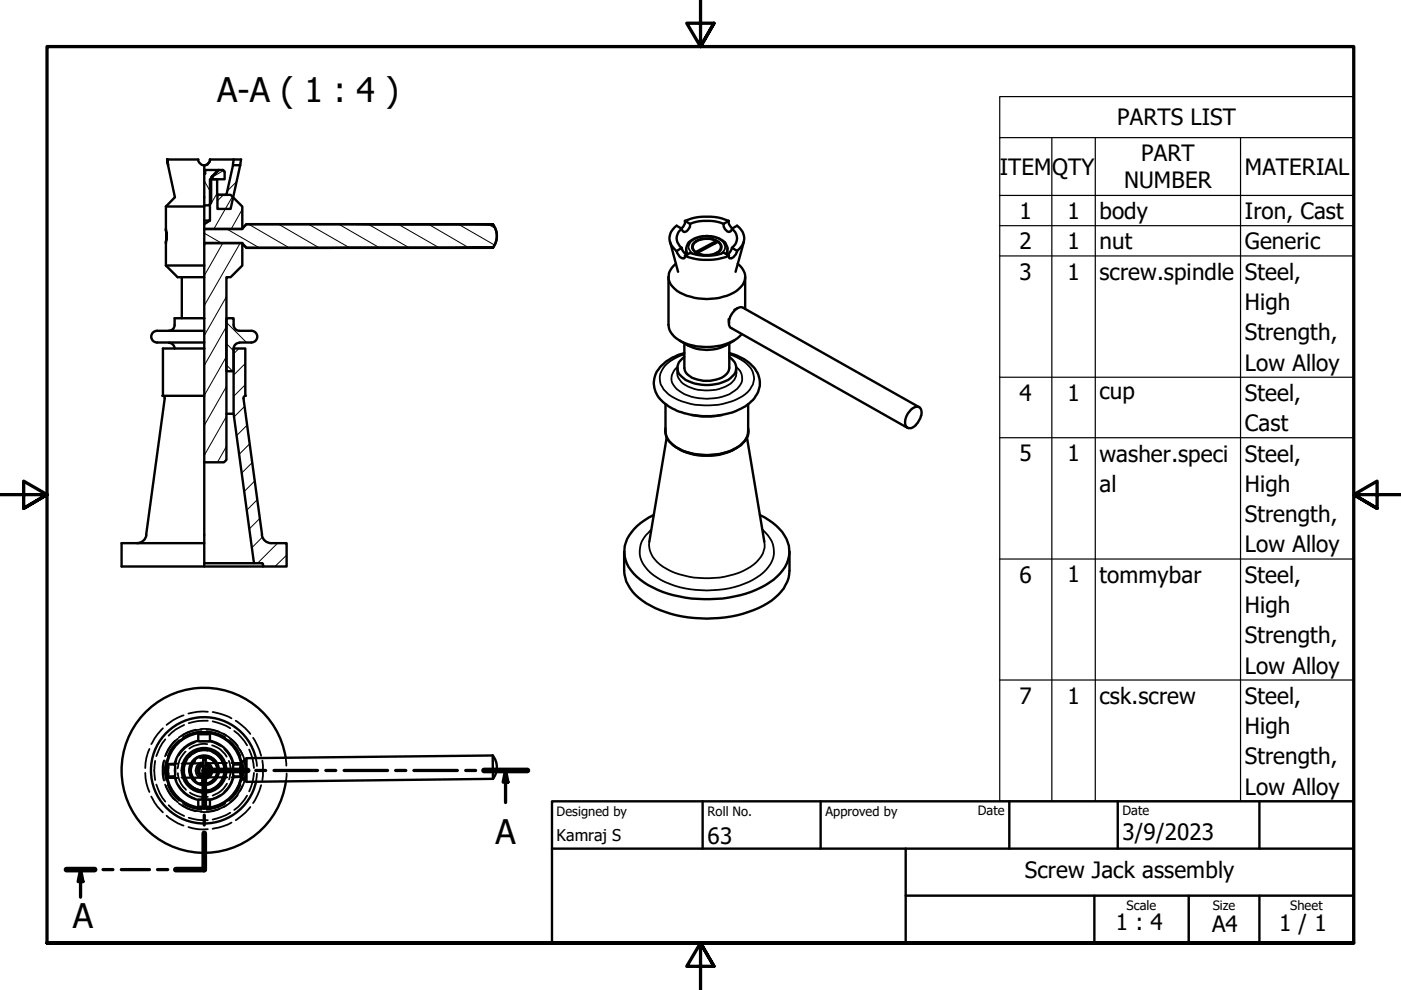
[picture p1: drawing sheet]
<svg xmlns="http://www.w3.org/2000/svg" width="297mm" height="210mm" viewBox="0 0 297 210" stroke-linecap="round" stroke-linejoin="round" font-family="sans-serif">
<!-- layer: Hatch (ISO) -->
<g fill="none" stroke="#000" stroke-width=".21">
<path d="M43.3 38.3l1.5 2.6M45.6 36l.2 .5M47.4 36.2l-2.3 1.3M50.2 38.5l-2 2M43.3 49.4l3.6 2.1M43.6 51.5l-.3 .6M46 41l-1.5 2.5M47.2 51.5l-3.9 7M47.4 41.3l-1.3 1.3M48.1 48.5l6.9 4M48.9 44.2v.1M49.3 41.7l-4 6.8"/>
<path d="M50.9 51.5l-7.6 13.3M51.4 44.4l-2.4 4.1M52.7 47.5l8.6 5M59.1 47.5l8.6 5M65.4 47.5l8.6 5M71.8 47.5l8.6 5M78.2 47.6l8.5 4.9M84.5 47.6l8.5 4.9M90.9 47.6l8.4 4.9M97.3 47.6l7.5 4.3M103.7 47.7l1.2 .7M48 77.4l1.3 1.3"/>
<path d="M48 72.9l1.5 1.5M48 68.4l4.3 4.2M48 62.9l-4.7 8.3M48 69.3l-4.7 8.2M48 75.6l-4.7 8.3M50.7 73.9l-1.2 1.1M52 77.1l-2.5 2.4M48 82l-4.7 8.2M48 88.3l-4.7 8.3M48 94.7l-1.9 3.3M51.8 86.2l-2.2 2.2M52 81.6l-2.5 2.4"/>
<path d="M52.4 90.1l-2.2 2.3M52.9 94.1l-2.2 2.3M53.5 98.1l-2.3 2.2M54 102l-2.2 2.2M54.5 106l-2.2 2.2M55.1 110l-2.3 2.2M55.7 113.8l-2.3 2.3M58.9 115.2l-4.3 4.2M60.8 117.7l-2.5 2.4"/>
</g>
<!-- layer: Hidden (ISO) -->
<g fill="none" stroke="#000" stroke-width=".38">
<path d="M31.7 158.8a9.6 9.6 0 0 0-.9 4M34.5 154.4a12.6 12.6 0 0 0-2.4 3.4M35.1 156.8a10.4 10.4 0 0 0-2 3.5M37.1 157a8 8 0 0 0-2.1 3.4M37.7 156.6a8.3 8.3 0 0 0-2.5 3.5M38 156.9l-.1 .1a7.9 7.9 0 0 0-2.3 3.3M38.9 151.7h-.2a11 11 0 0 0-3.4 2M39.1 153.7a8.9 8.9 0 0 0-3.3 2.3M39.4 159.4h-.2a5.5 5.5 0 0 0-1.5 3.5M41.3 157.4a6.3 6.3 0 0 0-3.4 2.8M41.5 154.7a8.4 8.4 0 0 0-3.6 1.7M42.4 157.2l.5-.1a5.7 5.7 0 0 1 3.8 1.1"/>
<path d="M42.5 154.6a8.2 8.2 0 0 1 4 .6M42.7 154.7h-.1a7.9 7.9 0 0 0-4 1.3M42.7 155a9.4 9.4 0 0 0-3.9 1.3M43.8 154.7a7.4 7.4 0 0 1 4.1 1.3M43.8 155a9.4 9.4 0 0 1 4 1.3M43.9 157.8a5.8 5.8 0 0 0-3.8 .9M44 159.2a4.1 4.1 0 0 0-3.9 1.3M44.1 150.9a10.9 10.9 0 0 0-4.2 .4M44.1 152.8a10.7 10.7 0 0 0-4.1 .5M45 158a5.1 5.1 0 0 1 3.1 2.4M45 159.5a4.2 4.2 0 0 1 2.5 3.3M45.1 151h.1a12.9 12.9 0 0 1 3.9 1.3"/>
<path d="M45.1 152.9a12.8 12.8 0 0 1 3.7 1.5M47.4 155.5l1.7 1.3 1.3 1.4M47.6 158.8a5.8 5.8 0 0 1 1.9 4M48.6 156.9v.1a7.9 7.9 0 0 1 2.4 3.3M48.8 156.6a8 8 0 0 1 2.6 3.5M49.7 155a10.4 10.4 0 0 1 2.7 3M50 152.8l2 1.6 1.1 1.2M50.9 159a7.3 7.3 0 0 1 1.2 3.8M52.8 158.9a10.4 10.4 0 0 1 1 3.9M53.7 156.4l.8 1.6 .9 2.2M30.8 163.9a9.6 9.6 0 0 0 .9 4M32.1 168.9a10.5 10.5 0 0 0 2.4 3.3"/>
<path d="M32.9 161.3a10.9 10.9 0 0 0 0 4.1M33.1 166.3a9.9 9.9 0 0 0 2 3.7M34.7 161.4v.1a9.6 9.6 0 0 0 0 3.8M34.8 161.2l-.1 .3a9.2 9.2 0 0 0 .1 4M35 166.3a8 8 0 0 0 2.1 3.3M35.2 166.6l.1 .4a8.9 8.9 0 0 0 2.4 3.1M35.2 161.3v.3a6.7 6.7 0 0 0 0 3.9M35.3 172.9l2.4 1.6 1.2 .5M35.3 164.9h2.5M35.6 166.4a8 8 0 0 0 2.4 3.4M35.8 170.7a8.9 8.9 0 0 0 3.3 2.3M35.8 162v.9"/>
<path d="M35.8 163.9v1M37.4 161.1a6.7 6.7 0 0 0 0 4.5M37.7 163.9a5.3 5.3 0 0 0 1.7 3.6M37.8 161.9l-2.5 .1M37.9 166.5a6.3 6.3 0 0 0 3.4 2.8M37.9 170.3l.2 .2a7.9 7.9 0 0 0 3.4 1.5M38.5 164.9h4.5M38.6 170.7a7.8 7.8 0 0 0 4.1 1.4M38.8 170.3a7.6 7.6 0 0 0 3.9 1.4M39.6 161.3a4.4 4.4 0 0 0 0 4.2M39.9 175.4a9.4 9.4 0 0 0 4.2 .4M40 173.4a10.7 10.7 0 0 0 4.1 .5"/>
<path d="M40.2 166.3a4.3 4.3 0 0 0 3.9 1.2M40.3 168.1l.2 .1a5.6 5.6 0 0 0 3.6 .7M41.4 161.3a2.7 2.7 0 0 0 .1 4.1M41.4 161.3a2.78 2.78 0 0 0 0 4.2M42.4 160.8a2.71 2.71 0 0 1 3.6 2M42.4 160.7a2.78 2.78 0 0 1 3.6 2.1M42.7 161.6a1.81 1.81 0 0 0-1.2 1.8 1.81 1.81 0 0 0 1.2 1.7M42.9 162.2a1.28 1.28 0 0 0-.9 1.2 1.28 1.28 0 0 0 .9 1.2M42.9 161.9a1.51 1.51 0 0 0-1.1 1.4 1.51 1.51 0 0 0 .9 1.5M43 161.8l-4.5 .1M43.6 162.2a1.27 1.27 0 0 1 .9 1.1 1.27 1.27 0 0 1-.8 1.3M43.8 161.6a1.8 1.8 0 0 1 1.3 1.7 1.8 1.8 0 0 1-1.2 1.8"/>
<path d="M43.8 162a1.51 1.51 0 0 1 1 1.4 1.51 1.51 0 0 1-1.1 1.4M43.8 164.8h4.4M44.1 162.8a1.01 1.01 0 0 0-1.4-.2 1.01 1.01 0 0 0-.1 1.5 1.01 1.01 0 0 0 1.5-.1M46 163.9a2.7 2.7 0 0 1-3.5 2.1M46 163.9a2.78 2.78 0 0 1-3.6 2.1M46.5 171.5a7.8 7.8 0 0 1-4 .6M46.7 168.6h-.1a5.6 5.6 0 0 1-4.2 .9M47.5 163.9l-.1 .3a4.1 4.1 0 0 1-2.3 3M47.8 170.3a7.6 7.6 0 0 1-4 1.4M47.9 170.7v.1a8.2 8.2 0 0 1-4.1 1.3M48.1 166.2a5.4 5.4 0 0 1-3 2.5M48.1 161.8h-4.3"/>
<path d="M48.5 161.3a5.7 5.7 0 0 1 .1 4M48.8 172.3a12.8 12.8 0 0 1-3.7 1.5M49.1 174.4a12.2 12.2 0 0 1-4 1.3M49.1 161.8h2.1v1M49.5 163.9v.2a5.9 5.9 0 0 1-1.9 3.8M50.4 168.6l-1.3 1.3-1.7 1.3M51 166.4a8 8 0 0 1-2.4 3.4M51.2 163.7l.1 1.1h-2.2M51.3 161.3l.1 .3a7.6 7.6 0 0 1-.1 3.9M51.4 166.6l-.3 .8a7.3 7.3 0 0 1-2.3 2.7M51.8 161.2a8.9 8.9 0 0 1 0 4.3M52.1 163.9v.3a7.5 7.5 0 0 1-1.2 3.5"/>
<path d="M52.4 168.7a10.4 10.4 0 0 1-2.7 3M53.1 171.1l-1.1 1.2-2 1.6M53.8 163.9a10.4 10.4 0 0 1-1 3.9M54.2 160.8l.3 1.6M54.5 164.1l-.2 1.6M55.4 166.5l-.9 2.2-.8 1.6M55.6 161.3l.2 1-.2 3.2M60.6 160.7l.1 1.6M60.8 164l-.2 1.6"/>
</g>
<!-- layer: Visible (ISO) -->
<g fill="none" stroke="#000" stroke-width=".51">
<path d="M35.4 33.8h6.6a1.31 1.31 0 0 0 1.3 1.2M35.4 33.8l.2 1.2zM35.6 35l1.5 6.8-1.9 2M43.3 35v32.5M43.3 36.8h.2v-.8h2.8l-1.5 1.6v5.4l-.5 .5h-1M43.3 36h.2M45 37.4h.1M46.3 36h.1M47.6 36.5l-.2-.4-1-.1-1.3 1.4v.6h2.5v-1.5M49.4 35h1.5l-2 9.3h-2.8v-3h1.9zM49.5 33.8l-.1 1.2M49.5 33.8h-5a1.31 1.31 0 0 1-1.2 1.2"/>
<path d="M49.5 33.8h1.6l-.2 1.2M35.2 48.5l.1 .9-.1 2.1 .1-1.5zM35.2 56.3h8.1M35.2 56.3l2.5 2.5h5.6M35.2 43.8h8.1M35.2 43.8v4.7M35.2 51.5v4.8M38.5 58.8v8.7M43.3 46.8h1.2v-8.8h1.5v3.3h2.9l2.5 2.5v4.7h-8.1h7.9l1.1-1 52.2 .2v-.2h-52.2l-.9 .9M44.5 46.8l-1.2 .7M51.4 51.7l.9 .8h52.2v-.1l-52.2 .1-1.1-1h-7.9h8.1v4.8l-2.5 2.5h-.9v38.7l-.5 .5h-4.2M104.5 47.6a4 4 0 0 1 0 4.9"/>
<path d="M141.7 58.7v10.2a4.5 4.5 0 0 0 2.9 3.6 12.7 12.7 0 0 0 11.7-.8l1-.9M142 51.2l1.8 6.4M143.3 55.9a3.2 3.2 0 0 0-.2 5.3 12 12 0 0 0 11.8 1.2 4.5 4.5 0 0 0 3.1-4.1l-.1-.5a4.5 4.5 0 0 0-1.5-1.9M143.4 53.2l.1 .2a1.65 1.65 0 0 0 1.5 1.4l.2-.5M144.5 48.5a2.45 2.45 0 0 0 0 4M144.5 48.5l-1.1-.6a3.2 3.2 0 0 0 0 5.3M144.5 52.5l.3 .7 .7 .9M144.5 52.5l-1.1 .7M145.2 46.8a1.93 1.93 0 0 1-.7 1.6M145.2 46.8a12.5 12.5 0 0 1 9.3 0M145.2 46.8l1.1 .7M145.5 54v-1.3a3.3 3.3 0 0 1 3.2-2.6 5.6 5.6 0 0 1 5.2 1.5l.1 .3a2.6 2.6 0 0 1 .2 2.1"/>
<path d="M146.3 47.5a1.43 1.43 0 0 1-1.4 1.6l-.4-.6M146.3 47.5a10.3 10.3 0 0 1 7.1 0M147 51.6a4.4 4.4 0 0 1 5.7 0 1.37 1.37 0 0 1-1 2.2 4.2 4.2 0 0 1-4.6-.7 1.1 1.1 0 0 1-.1-1.5zM148.2 53.8l.1 .1M151.5 53.8v.1M151.9 51.1a4.3 4.3 0 0 0-4.8 .6 1.33 1.33 0 0 0 .7 1.9 4.3 4.3 0 0 0 4.9-.6l.1-.3a1.14 1.14 0 0 0-.6-1.4l-4.4 2.3 .6 .3-.3-.1M151.9 51.1l-.4 .6M151.9 51.1l-4.4 2.3M152 53.6l-.6 .3M153.4 47.5a1.43 1.43 0 0 0 1.4 1.6l.4-.6M154.5 46.8a1.93 1.93 0 0 0 .8 1.6M154.5 46.8l-1.1 .7"/>
<path d="M154.6 54.2l-1.2-.6a10.8 10.8 0 0 1-7.1 0l-1.1 .7M154.6 54.2a13.1 13.1 0 0 1-9.4 .1M155.2 52.5l-.3 .7-.7 .9M155.2 48.5a2.45 2.45 0 0 1 0 4M155.2 48.5l1.1-.6a3.1 3.1 0 0 1 0 5.3M155.2 52.5l1.1 .7M156.3 53.2a1.73 1.73 0 0 1-1.6 1.6l-.1-.6M157.7 51.2l-1.7 6.4M158 58.7v6.8M35.8 72.7a1.24 1.24 0 0 1 1.2 1.2M37 68.9a1.24 1.24 0 0 1-1.2 1.2M43.3 73.9v46.2"/>
<path d="M43.3 67.5v6.4M43.3 70.1h-10a1.24 1.24 0 0 0-1.2 1.3 1.24 1.24 0 0 0 1.2 1.2h10M43.3 73.9h-8.8v10M43.3 67.5h-6.3v1.4M49.5 68.9v-1.4h-1.5v11.2h1.5v-4.8M49.5 68.9a1.24 1.24 0 0 0 1.3 1.2h2.5M50.8 72.7a1.24 1.24 0 0 0-1.3 1.2M50.8 72.6h2.5M53.3 70.1a1.24 1.24 0 0 1 1.2 1.3 1.24 1.24 0 0 1-1.2 1.2M143.6 78v1.2M144.1 72.2a9.4 9.4 0 0 0 9.2 1.3l2.3-1.3M145.1 75.7a2.6 2.6 0 0 0-1 3.7 7.8 7.8 0 0 0 6.1 2.2 6.8 6.8 0 0 0 5.7-2.6 2.68 2.68 0 0 0-1.3-3.3"/>
<path d="M145.1 72.8v5.2a3.2 3.2 0 0 0 2.8 2.5 7.1 7.1 0 0 0 6-1 1.93 1.93 0 0 0 .7-1.5v-5.2M145.1 74.8l-.5 .2a8.2 8.2 0 0 0-5.7 4.7 5.3 5.3 0 0 0 2.5 6.1 15.2 15.2 0 0 0 9.9 2.4 12.4 12.4 0 0 0 8.7-3.8 5.2 5.2 0 0 0-1.3-7.6 13 13 0 0 0-4.1-2M154.5 67.7l.1 .8M156.1 78v1.2M156.3 65.4l-.6 .3M34.4 83.9a.48 .48 0 0 1 .5 .6M34.5 83.9h8.8M34.9 84.5l-3.9 28.9M48 87.7h1.5M51.6 84.5l4 28.9M52.1 83.9l-.1-10h-2.5v13.8l4.3 31.7h1.7M52.1 83.9a.48 .48 0 0 0-.5 .6"/>
<path d="M141.1 90.8a3.8 3.8 0 0 0 2.2 4 13.2 13.2 0 0 0 13.8-.4l.4-.5a3.1 3.1 0 0 0 1.1-3.1M141.1 85.7v5.7a4.4 4.4 0 0 0 2.9 3.8 13.5 13.5 0 0 0 12.3-.4l.7-.4a4 4 0 0 0 1.6-3v-5.7M141.4 92.7l-3.7 22.1M146.6 88a16.7 16.7 0 0 0 6.5 0M158.4 92.7l3.7 22.1M194.9 86.3l-37.4-21.1a1.91 1.91 0 0 0-2.2 1.1 2.8 2.8 0 0 0-.5 3.1l37.6 21.3M195.3 88.1l-.5 1.3-.6 .7M195.3 88.1l.1-.4a1.12 1.12 0 0 0-.5-1.4 1.12 1.12 0 0 0-1.4 .3 3.4 3.4 0 0 0-1.4 3.8 1.34 1.34 0 0 0 2.1-.3M31 113.4a2 2 0 0 1-1.9 1.8M43.3 115.2h-17.5v4.9h30M43.3 119.4h10.5M55.5 113.4a2 2 0 0 0 2 1.8h3.3v4.9h-5v-.4"/>
<path d="M55.5 119.4l.3 .2M132.3 116.9v4.1a8.8 8.8 0 0 0 4.7 6.9 27.4 27.4 0 0 0 22.7 1.5 12.2 12.2 0 0 0 7.2-6.1l.5-2.3v-4.1M138.6 109.2a10.5 10.5 0 0 0-6.1 6.5 7.2 7.2 0 0 0 3.3 7.2 23.9 23.9 0 0 0 16 4.1 20.9 20.9 0 0 0 12.9-4.7 6.6 6.6 0 0 0 1.2-9.5l-2.1-2-2.7-1.6M42 155.5a8 8 0 0 0-6.6 6.6M42 157.1a6.4 6.4 0 0 0-5 5M42 157.1l.2 .1h2.1l.2-.1M44.5 155.5l-.4 .2h-1.7l-.4-.2v1.6M44.5 155.5v1.6M44.5 157.1a6.4 6.4 0 0 1 5 5M44.5 155.5a8 8 0 0 1 6.6 6.6M35.4 164.6a8 8 0 0 0 6.6 6.6M35.4 162.1a4.3 4.3 0 0 1 0 2.5h1.6l.1-.4-.1-2.1"/>
<path d="M35.4 162.1h1.6M37 164.6a6.4 6.4 0 0 0 5 5M42.1 169.5h2.3l.1 1.7-.2-.2h-2.1l-.2 .2zM42.9 165.6h.5M43.1 161.1h.5M43.1 160.4l-.2 5.9M43.1 160.3a3 3 0 0 0-2.8 2.9 3 3 0 0 0 2.6 3.1M43.6 160.3a3 3 0 0 1 2.7 3.1 3 3 0 0 1-2.9 2.9l.2-5.9M49.5 162.1h1.6a4.3 4.3 0 0 0 0 2.5h-1.6l-.1-.4zM49.5 164.6a6.4 6.4 0 0 1-5 5M51.1 164.6a8 8 0 0 1-6.6 6.6M51.2 161.8l1.1-1v5l-1-1"/>
<path d="M54.2 160.7a11.3 11.3 0 0 0-17.4-6.6 11.3 11.3 0 0 0 .2 18.6 11.3 11.3 0 0 0 17.3-7M60.6 160.6a17.5 17.5 0 0 0-26.9-11.9 17.5 17.5 0 0 0 .3 29.4 17.5 17.5 0 0 0 26.6-12.5M104.5 160.2v4.9l-52.2 .7M104.5 160.2l-52.2 .6M104.5 160.2a4 4 0 0 1 0 4.9"/>
<circle cx="43.3" cy="163.3" r="8.1"/>
<circle cx="43.3" cy="163.3" r="3.1"/>
<circle cx="43.3" cy="163.3" r="4.4"/>
<circle cx="43.3" cy="163.3" r="4.7"/>
</g>
<g fill="#000">
<circle cx="35.4" cy="33.8" r=".25"/>
<circle cx="145.5" cy="54" r=".25"/>
<circle cx="154.2" cy="54" r=".25"/>
</g>
<!-- layer: Visible Narrow (ISO) -->
<path d="M145.5 52.7l.2 .8 .2 .3M146.9 53.8a1.7 1.7 0 0 1-.9-1.7 1.7 1.7 0 0 1 1.4-1.5 6 6 0 0 1 5.8 .6 1.6 1.6 0 0 1-.4 2.6M154.2 52.7l-.3 1.1M143.6 77.8a2.93 2.93 0 0 0 .4 5 11.3 11.3 0 0 0 9.9 1.1 4.9 4.9 0 0 0 3.5-3.3 2.93 2.93 0 0 0-1.3-2.8M143.6 79.2a3.6 3.6 0 0 0 2.9 3 9.2 9.2 0 0 0 8.8-1.3 2.44 2.44 0 0 0 .8-1.7M145.1 75.2a7.3 7.3 0 0 0-5.1 4 3.9 3.9 0 0 0 1.7 4.4 15.2 15.2 0 0 0 16.3 0 3.9 3.9 0 0 0 .7-6l-1.7-1.4-2.4-1M143.1 94.7a12.5 12.5 0 0 0 13.5 0M137.7 114.8a5.8 5.8 0 0 0 3.7 5.8 19.1 19.1 0 0 0 17.7-.4 5.5 5.5 0 0 0 3-5.4M138 112.3l-.5 .6a5.4 5.4 0 0 0 .4 8.5 18.5 18.5 0 0 0 13.2 3.7 16.9 16.9 0 0 0 11.3-4.3 5.5 5.5 0 0 0-.7-8.5" fill="none" stroke="#000" stroke-width=".38"/>
<!-- layer: Section Line (ISO) -->
<g fill="none" stroke="#000" stroke-width=".7">
<path d="M43.3 172.8v2.1M43.3 176.7v7.7h-6M52.5 163.4h-9.2v7.7M54.2 163.4h2.1M58.1 163.4h9.2M69.1 163.4h2.1M73 163.4h9.2M83.9 163.4h2.1M87.8 163.4h9.2M98.7 163.4h2.1M102.6 163.4h9.2M107.2 163.4l.5 2.4h-1z"/>
<path d="M107.2 163.4v6.8M14.1 184.4h6M17.1 184.4l.5 2.5h-1zM17.1 184.4v5.8M21.8 184.4h2.1M25.7 184.4h6M33.4 184.4h2.2"/>
</g>
<path d="M43.3 176.7v7.7h-6M52.5 163.4h-9.2v7.7M102.6 163.4h9.2M14.1 184.4h6" fill="none" stroke="#000" stroke-width="1.2"/>
<g fill="#000">
<path d="M107.2 163.4l.5 2.4h-1z" fill-rule="evenodd"/>
<path d="M17.1 184.4l.5 2.5h-1z" fill-rule="evenodd"/>
</g>
<!-- layer: Symbol (ISO) -->
<g fill="none" stroke="#000" stroke-width=".25">
<path d="M212 29.2v-8.7h75v8.7M223 29.2v140.7M232.2 29.2v140.7M263 29.2v140.7M287 29.2h-75v12.2M287 29.2v140.7h-75v-128.5M212 41.4h75M212 47.9h75M212 54.3h75M212 80h75M212 92.8h75M212 118.5h75"/>
<path d="M212 144.2h75"/>
</g>
<!-- layer: Border (ISO) -->
<path d="M148.5 -.1v10l-2.9-5h5.8l-2.9 5 2.9-5M0 104.9h10l-5-2.9v5.8l5-2.9-5 2.9M297 104.9h-10l5-2.9v5.8l-5-2.9 5 2.9M10 199.9v-190h277v190h-277h277M151.4 204.9l-2.9-5 2.9 5h-5.8l2.9-5v10" fill="none" stroke="#000" stroke-width=".7"/>
<!-- layer: Title (ISO) -->
<path d="M117 169.9h170v30h-170zM117 179.9h170M149 169.9v10M174 169.9v10M192 179.9v20M214 169.9v10M237 169.9v10M267 169.9v10M192 189.9h95M232 189.9v10M252 189.9v10M267 189.9v10" fill="none" stroke="#000" stroke-width=".51"/>
<g font-size="7.2">
<text x="46" y="21.6">A-A ( 1 : 4 )</text>
<text x="105" y="178.9">A</text>
<text x="15.4" y="196.8">A</text>
</g>
<g font-size="4.8">
<text x="236.9" y="26.6">PARTS LIST</text>
<text x="241.9" y="34.1">PART</text>
<text x="212" y="37.1">ITEM</text>
<text x="223.1" y="37.1">QTY</text>
<text x="238.3" y="39.9">NUMBER</text>
<text x="263.9" y="37.1">MATERIAL</text>
<text x="216.2" y="46.4">1</text>
<text x="226.3" y="46.4">1</text>
<text x="233.1" y="46.5">body</text>
<text x="263.9" y="46.5">Iron, Cast</text>
<text x="216.2" y="52.9">2</text>
<text x="226.3" y="52.8">1</text>
<text x="233.1" y="52.7">nut</text>
<text x="263.9" y="52.9">Generic</text>
<text x="216.2" y="59.3">3</text>
<text x="226.3" y="59.3">1</text>
<text x="233.1" y="59.3">screw.spindle</text>
<text x="263.9" y="59.3">Steel,</text>
<text x="263.9" y="65.8">High</text>
<text x="263.9" y="72.2">Strength,</text>
<text x="263.9" y="78.6">Low Alloy</text>
<text x="216.2" y="84.9">4</text>
<text x="226.3" y="84.9">1</text>
<text x="233.1" y="84.6">cup</text>
<text x="263.9" y="85">Steel,</text>
<text x="263.9" y="91.4">Cast</text>
<text x="216.2" y="97.8">5</text>
<text x="226.3" y="97.8">1</text>
<text x="233.1" y="97.9">washer.speci</text>
<text x="263.9" y="97.9">Steel,</text>
<text x="233.1" y="104.3">al</text>
<text x="263.9" y="104.3">High</text>
<text x="263.9" y="110.7">Strength,</text>
<text x="263.9" y="117.1">Low Alloy</text>
<text x="216.2" y="123.5">6</text>
<text x="226.3" y="123.5">1</text>
<text x="233.1" y="123.5">tommybar</text>
<text x="263.9" y="123.5">Steel,</text>
<text x="263.9" y="130">High</text>
<text x="263.9" y="136.4">Strength,</text>
<text x="263.9" y="142.8">Low Alloy</text>
<text x="216.2" y="149.2">7</text>
<text x="226.3" y="149.2">1</text>
<text x="233.1" y="149.3">csk.screw</text>
<text x="263.9" y="149.3">Steel,</text>
<text x="263.9" y="155.7">High</text>
<text x="263.9" y="162.1">Strength,</text>
<text x="263.9" y="168.5">Low Alloy</text>
<text x="150" y="178.9">63</text>
<text x="238" y="178.2">3/9/2023</text>
<text x="217.3" y="186.2">Screw Jack assembly</text>
<text x="236.6" y="197.2">1 : 4</text>
<text x="257" y="197.5">A4</text>
<text x="271.2" y="197.3">1 / 1</text>
</g>
<text font-size="3.4" x="118" y="178.2">Kamraj S</text>
<g font-size="2.7">
<text x="118" y="173">Designed by</text>
<text x="150" y="173">Roll No.</text>
<text x="175" y="173">Approved by</text>
<text x="207.3" y="172.9">Date</text>
<text x="238" y="172.9">Date</text>
<text x="238.8" y="193">Scale</text>
<text x="257.1" y="192.9">Size</text>
<text x="273.6" y="193">Sheet</text>
</g>
</svg>
